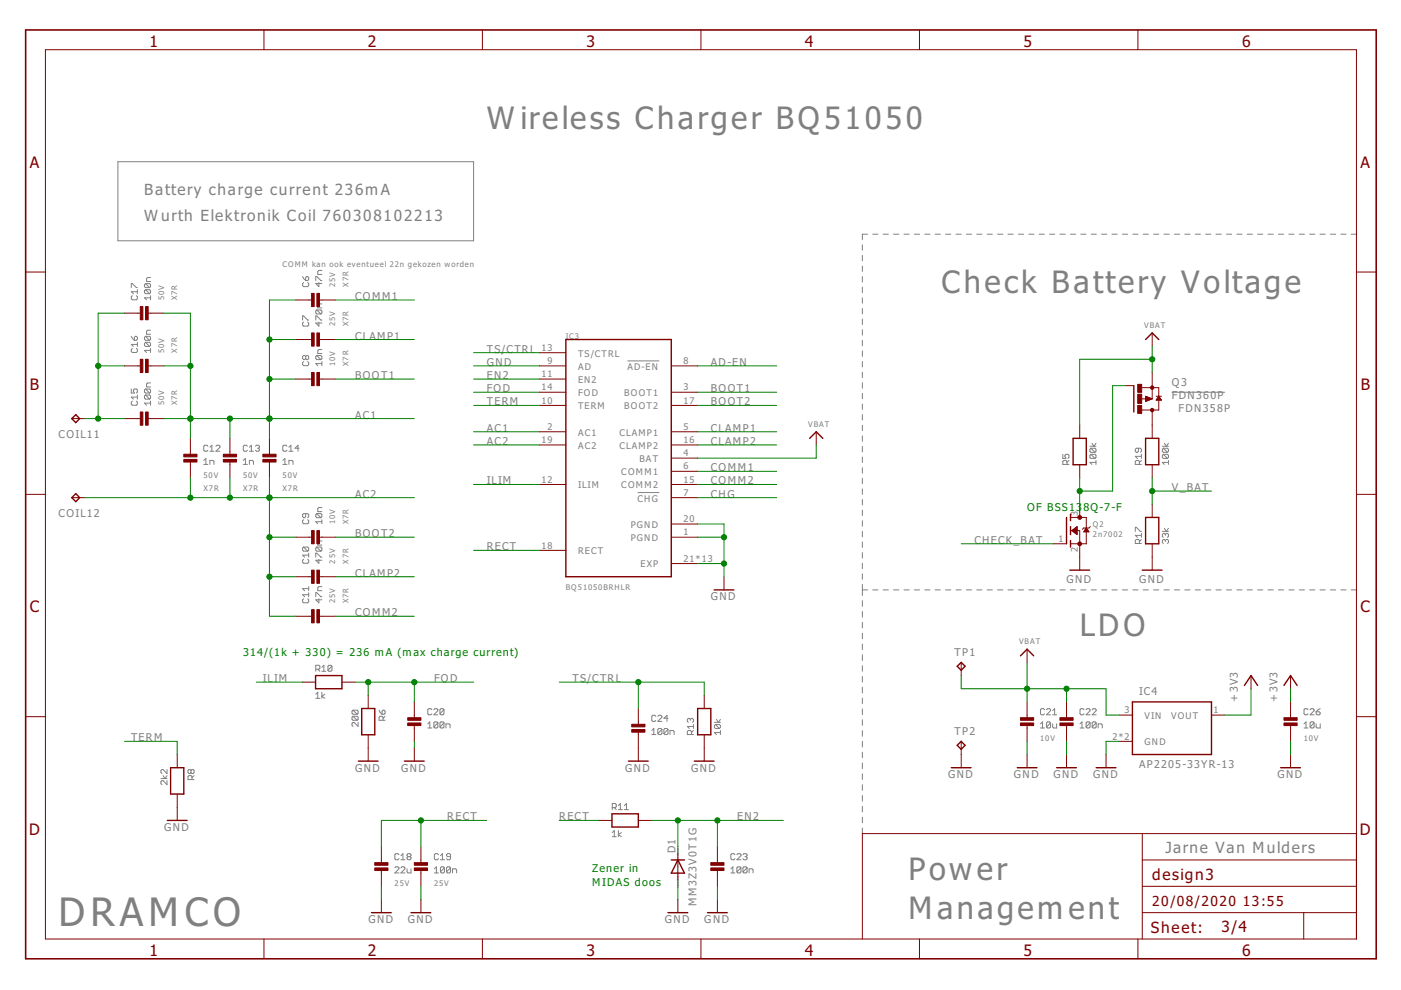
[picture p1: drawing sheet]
<svg xmlns="http://www.w3.org/2000/svg" width="297mm" height="210mm" viewBox="0 0 297 210" stroke-linecap="round" stroke-linejoin="round" font-family="sans-serif">
<g fill="none" stroke="#808080" stroke-width=".21">
<path d="M25 34.3h75.4v16.8h-75.4zM31.9 58.8h-.6l-.2 .3v.6h.8M64.2 58.6l.6 .9M64.4 59.9l-.2 .2v.5l.2 .2h.8l.2-.2v-.5l-.2-.2M64.8 58.8l.2-.2 .4 .2v.5l-.2 .2h-.4zM67 59.5v-.9h.2l.8 .9h.2M67.6 59.9v.9l-.6-.7h1.2M68.2 57.3h-.6l-.2 .3v.6h.8M182.8 51.9v1.1M182.8 54.1v1.2M182.8 56.4v1.2M182.8 58.7v1.1"/>
<path d="M183.9 49.7h-1.1v1.1M185 49.7h1.1M187.2 49.7h1.1M189.4 49.7h1.2M191.7 49.7h1.1M193.9 49.7h1.1M196.1 49.7h1.1M198.3 49.7h1.1M200.5 49.7h1.1M202.7 49.7h1.1M204.9 49.7h1.1M207.1 49.7h1.1"/>
<path d="M209.3 49.7h1.1M211.5 49.7h1.1M213.7 49.7h1.1M215.9 49.7h1.1M218.1 49.7h1.1M220.3 49.7h1.1M222.5 49.7h1.1M224.7 49.7h1.1M226.9 49.7h1.1M229.2 49.7h1.1M231.4 49.7h1.1M233.6 49.7h1.1"/>
<path d="M235.8 49.7h1.1M238 49.7h1.1M240.2 49.7h1.1M242.4 49.7h1.1M244.6 49.7h1.1M246.8 49.7h1.1M249 49.7h1.1M251.2 49.7h1.1M253.4 49.7h1.1M255.6 49.7h1.1M257.8 49.7h1.1M260 49.7h1.1"/>
<path d="M262.2 49.7h1.1M264.4 49.7h1.1M266.6 49.7h1.1M268.8 49.7h1.2M271 49.7h1.2M273.3 49.7h1.1M275.5 49.7h1.1M277.7 49.7h1.1M279.9 49.7h1.1M282.1 49.7h1.1M284.3 49.7h1.1M286.5 49.7h1.1"/>
<path d="M27.8 71.3l.7 .9M27.8 61v-.9h.3l.8 .9h.2M28.1 62.7l-.3 .2v.5l.3 .2h.8l.2-.2v-.5l-.2-.2M28.1 73.9l-.3 .2v.4l.3 .2h.8l.2-.2v-.4l-.2-.2M28.5 71.5l.2-.2 .4 .2v.4l-.2 .3h-.4zM29.1 61.4v.9M29.1 72.6v.8M29.1 73h-1.3l.5 .4M29.1 61.8h-1.3l.5 .5M30.9 60.1h.8l.2 .2v.5l-.2 .2M30.9 61.4h.8l.2 .2v.5l-.2 .2M30.9 71.3h.8l.2 .2v.4l-.2 .3"/>
<path d="M30.9 72.6h.8l.2 .2v.4l-.2 .2M30.9 60.1l-.3 .2v.5l.3 .2h.8M30.9 61.4l-.3 .2v.5l.3 .2h.8M30.9 71.3l-.3 .2v.4l.3 .3h.8M30.9 72.6l-.3 .2v.4l.3 .2h.8M30.9 72.6l.8 .8M30.9 71.3l.8 .9M30.9 61.4l.8 .9M30.9 60.1l.8 .9M31.9 62.7v.9M31.9 73.9v.8M31.9 70h-.6l-.2 .2v.7h.8"/>
<path d="M31.9 74.3h-1.3l.5 .4M31.9 63.1h-1.3l.5 .5M64.2 67.9v-.9h.2l.8 .9h.2M64.4 68.3l-.2 .2v.4l.2 .3h.8l.2-.3v-.4l-.2-.2M64.4 76.7l-.2 .2v.4l.2 .2h.8l.2-.2v-.4l-.2-.2M64.8 75.6l-.2-.2-.4 .2v.4l.2 .2 .4-.2M64.8 75.6l.2-.2 .4 .2v.4l-.2 .2-.4-.2M64.8 75.6v.4M67 67.9v-.9h.2l.8 .9h.2M67.2 65.7l-.2 .2v.5l.2 .2h.8M67.2 75.4l-.2 .2v.4l.2 .2h.8M67.2 65.7h.8l.2 .2v.5l-.2 .2"/>
<path d="M67.2 75.4h.8l.2 .2v.4l-.2 .2M67.2 65.7l.8 .9M67.2 75.4l.8 .8M67.6 68.3v.9l-.6-.7h1.2M68.2 64.4h-.6l-.2 .2v.7h.8M68.2 74.1h-.6l-.2 .2v.7h.8M68.2 76.7v.8M68.2 77.1h-1.2l.4 .4M133 76.5h6.8M182.8 60.9v1.2M182.8 63.2v1.1M182.8 65.4v1.1"/>
<path d="M182.8 67.6v1.2M182.8 69.9v1.2M182.8 72.2v1.1M182.8 74.4v1.2M182.8 76.6v1.2M182.8 78.9v1.2M27.8 82.5v.8h.7l-.2-.4 .2-.4h.4l.2 .2v.4l-.2 .2M28.1 85l-.3 .3v.4l.3 .2h.8l.2-.2v-.4l-.2-.3M29.1 83.8v.8M29.1 84.2h-1.3l.5 .4M30.9 82.5h.8l.2 .2v.4l-.2 .2M30.9 83.8h.8l.2 .2v.4l-.2 .2"/>
<path d="M30.9 83.8l-.3 .2v.4l.3 .2h.8M30.9 82.5l-.3 .2v.4l.3 .2h.8M30.9 83.8l.8 .8M30.9 82.5l.8 .8M31.9 85.5h-1.3l.5 .4M31.9 85v.9M31.9 81.2h-.6l-.2 .2v.6h.8M43.2 98.5h.9M43.2 97.6l.4-.4v1.3M44.1 94.6l-.2-.2h-.5l-.2 .2v.9l.2 .2h.5l.2-.2M44.5 98.5v-.9h.6l.3 .2v.7M44.5 95.7h.9"/>
<path d="M44.5 94.8l.4-.4v1.3M45.8 94.6l.2-.2h.4l.2 .2v.2l-.8 .9h.8M51.6 97.6l.4-.4v1.3M51.6 98.5h.9M52.5 94.6l-.3-.2h-.4l-.2 .2v.9l.2 .2h.4l.3-.2M52.9 98.5v-.9h.6l.2 .2v.7M52.9 95.7h.8M52.9 94.8l.4-.4v1.3M54.2 94.6l.2-.2h.4l.2 .2-.2 .4M54.6 95h.2M54.8 95l.2 .2-.2 .5h-.4l-.2-.2M60 98.5h.8"/>
<path d="M60 97.6l.4-.4v1.3M60.8 94.6l-.2-.2h-.4l-.2 .2v.9l.2 .2h.4l.2-.2M61.3 98.5v-.9h.6l.2 .2v.7M61.3 95.7h.8M61.3 94.8l.4-.4v1.3M63.4 95h-.9l.7-.6v1.3M182.8 81.2v1.1M182.8 83.4v1.2M182.8 85.7v1.1M182.8 87.9v1.2M182.8 90.1v1.2M182.8 92.4v1.2"/>
<path d="M182.8 94.7v1.1M182.8 96.9v1.2M182.8 99.2v1.1M225.3 96.3v.9h.7l-.2-.4 .2-.5h.4l.2 .2v.5l-.2 .2M226.2 98.5v-.7l-.2-.2h-.4l-.3 .2v.7h1.3M226.6 97.6l-.4 .4M231.1 94.6h1.3M231.3 95l-.2 .3v.4l.2 .2h.9M231.3 96.3l-.2 .2v.5l.2 .2h.9M231.3 96.3h.9l.2 .2v.5l-.2 .2M231.3 95h.9l.2 .3v.4l-.2 .2M231.3 96.3l.9 .9"/>
<path d="M231.3 95l.9 .9M231.5 94l.4 .6 .5-.6M232.4 98h-1.3l.4 .5M232.4 97.6v.9M241.4 95v.7l-.2 .2-.5-.2v-.4l.2-.3h.9l.2 .3v.4l-.2 .2M241.6 98.5v-.7l-.2-.2h-.5l-.2 .2v.7h1.3M242 96.3v.9M242 97.6l-.4 .4M242 96.8h-1.3l.5 .4M246.4 94.6h1.3M246.7 95l-.3 .3v.4l.3 .2h.8M246.7 96.3l-.3 .2v.5l.3 .2h.8"/>
<path d="M246.7 95h.8l.2 .3v.4l-.2 .2M246.7 96.3h.8l.2 .2v.5l-.2 .2M246.7 96.3l.8 .9M246.7 95l.8 .9M246.9 94l.4 .6 .4-.6M247.7 97.6v.9M247.7 98h-1.3l.5 .5M248.5 83.2h11.2M64.4 116l-.2 .2v.4l.2 .3h.8M64.4 116h.8l.2 .2v.4l-.2 .3M64.4 110.2l-.2 .2v.4l.2 .2h.8l.2-.2v-.4l-.2-.2M64.4 118.6l-.2 .2v.4l.2 .2h.8l.2-.2v-.4l-.2-.2"/>
<path d="M64.4 116l.8 .9M64.8 108.9v.6l-.2 .3-.4-.3v-.4l.2-.2h.8l.2 .2v.4l-.2 .3M65.4 117.3v.8M65.4 117.7h-1.2l.4 .4M67 118.1v-.8h.2l.8 .8h.2M67.2 108.9l-.2 .2v.4l.2 .3h.8M67.2 116l-.2 .2v.4l.2 .3h.8M67.2 108.9h.8l.2 .2v.4l-.2 .3M67.2 116h.8l.2 .2v.4l-.2 .3M67.2 108.9l.8 .9M67.2 116l.8 .9M67.6 118.6v.8l-.6-.6h1.2"/>
<path d="M68.2 107.6h-.6l-.2 .2v.7h.8M68.2 114.7h-.6l-.2 .2v.7h.8M68.2 110.2v.8M68.2 110.6h-1.2l.4 .4M135.2 104.4h4.6M182.8 101.4v1.2M182.8 103.7v1.1M182.8 105.9v1.2M182.8 108.2v1.1M182.8 110.4v1.2M182.8 112.7v1.1M182.8 114.9v1.2"/>
<path d="M182.8 117.2v1.1M182.8 119.4v1.2M240.7 112.7v-.9h.2l.9 .9h.2M241.6 115.2v-.6l-.2-.2h-.5l-.2 .2v.6h1.3M242 114.4l-.4 .4M242 113.5h-1.3l.5 .4M242 113.1v.8M246.4 112.7h1.3M246.9 112l.4 .7 .4-.7M247.1 114.6l-.2-.2-.5 .2v.4l.3 .2M247.1 113.3l-.2-.2-.5 .2v.4l.3 .2M247.1 114.6l.2-.2 .4 .2v.4l-.2 .2"/>
<path d="M247.1 113.3v.2M247.1 114.6v.2M247.1 113.3l.2-.2 .4 .2v.4l-.2 .2M64.4 127l-.2 .2v.4l.2 .2h.8l.2-.2v-.4l-.2-.2M65.4 124.4v.8M65.4 125.7v.8M65.4 126.1h-1.2l.4 .4M65.4 124.8h-1.2l.4 .4M67 126.5v-.8h.2l.8 .8h.2M67.6 127v.8l-.6-.6h1.2M68.2 124.4h-.6l-.2 .2v.6h.8M182.8 121.7v1.1"/>
<path d="M182.8 123.9v2.4M182.8 127.4v1.2M182.8 129.7v1.2M182.8 132v1.1M182.8 134.2v1.2M182.8 136.5v1.2M182.8 138.8v1.2M182.8 125.1h1.1M185 125.1h1.1M187.2 125.1h1.1M189.4 125.1h1.2M191.7 125.1h1.1"/>
<path d="M193.9 125.1h1.1M196.1 125.1h1.1M198.3 125.1h1.1M200.5 125.1h1.1M202.7 125.1h1.1M204.9 125.1h1.1M207.1 125.1h1.1M209.3 125.1h1.1M211.5 125.1h1.1M213.7 125.1h1.1M215.9 125.1h1.1M218.1 125.1h1.1"/>
<path d="M220.3 125.1h1.1M222.5 125.1h1.1M224.7 125.1h1.1M226.9 125.1h1.1M229.2 125.1h1.1M231.4 125.1h1.1M233.6 125.1h1.1M235.8 125.1h1.1M238 125.1h1.1M240.2 125.1h1.1M242.4 125.1h1.1M244.6 125.1h1.1"/>
<path d="M246.8 125.1h1.1M249 125.1h1.1M251.2 125.1h1.1M253.4 125.1h1.1M255.6 125.1h1.1M257.8 125.1h1.1M260 125.1h1.1M262.2 125.1h1.1M264.4 125.1h1.1M266.6 125.1h1.1M268.8 125.1h1.2M271 125.1h1.2"/>
<path d="M273.3 125.1h1.1M275.5 125.1h1.1M277.7 125.1h1.1M279.9 125.1h1.1M282.1 125.1h1.1M284.3 125.1h1.1M286.5 125.1h1.1M67 141.9h.6l.2-.2v-.4l-.2-.2h-.6v1.2M67 147.2l.4-.4v1.3M67 148.1h.8M67.4 141.9l.4 .4M68.2 146.8v1.3"/>
<path d="M68.2 141.5l.5-.4v1.2M68.2 142.3h.9M68.9 147.2l-.7 .4 .7 .5M70.4 141.3l-.2-.2h-.5l-.2 .2v.8M70.4 141.3v.8l-.2 .2h-.5l-.2-.2M70.4 141.3l-.9 .8M74.8 150.6h.9l.2 .2v.4l-.2 .2M74.8 151.9h.9l.2 .2v.4l-.2 .2M74.8 150.6l-.2 .2v.4l.2 .2h.9M74.8 151.9l-.2 .2v.4l.2 .2h.9M74.8 151.9l.9 .8M74.8 150.6l.9 .8"/>
<path d="M75.9 153.2v.8l-.8-.8-.5 .2v.4l.2 .2M80.4 150.6l.6 .8M81 150.8l.2-.2 .4 .2v.4l-.2 .2h-.4zM81.2 152.7v-.6l-.2-.2h-.4l-.2 .2v.6h1.2M81.6 151.9l-.4 .4M90.7 153.5l.4-.4v1.2M90.7 154.3h.9M91.6 150.5l-.3-.2h-.4l-.2 .2v.8l.2 .3h.4l.3-.3M92 150.5l.2-.2h.4l.2 .2v.2l-.8 .9h.8M92.8 153.3v.8l-.2 .2h-.4l-.2-.2M92.8 153.3l-.2-.2h-.4l-.2 .2v.8M92.8 153.3l-.8 .8"/>
<path d="M94.1 153.3v.8l-.2 .2h-.4l-.2-.2M94.1 153.3l-.2-.2h-.4l-.2 .2v.8M94.1 150.5l-.2-.2h-.4l-.2 .2v.8M94.1 150.5v.8l-.2 .3h-.4l-.2-.3M94.1 153.3l-.8 .8M94.1 150.5l-.8 .8M94.6 154.3v-.8h.6l.2 .2v.6M138.2 154.9l.4-.4v1.2M138.2 155.7h.8M139 151.9l-.2-.2h-.4l-.2 .2v.8l.2 .3h.4l.2-.3M139.5 151.9l.2-.2h.4l.2 .2v.2l-.8 .9h.8M140.3 154.7l-.2-.2h-.4l-.2 .2v.8"/>
<path d="M140.3 154.7v.8l-.2 .2h-.4l-.2-.2M140.3 154.7l-.8 .8M141.6 154.7l-.2-.2h-.4l-.2 .2v.8M141.6 154.7v.8l-.2 .2h-.4l-.2-.2M141.6 154.7l-.8 .8M141.6 152.3h-.8l.6-.6v1.3M142 155.7v-.8h.7l.2 .2v.6M146.4 152.5l-.2-.2-.5 .2v.5l.2 .2M146.4 152.5l.2-.2 .4 .2v.5l-.2 .2M146.4 152.5v.2M146.6 155.7v-.6l-.2-.2h-.5l-.2 .2v.6h1.3M147 154.9l-.4 .4"/>
<path d="M147 154h-1.3l.5 .5M147 153.6v.9M151.5 153.2h1.2M151.7 153.6h.8l.2 .2v.4l-.2 .3M151.7 153.6l-.2 .2v.4l.2 .3h.8M151.7 153.6l.8 .9M151.9 152.5l.4 .7 .4-.7M152.7 155.3h-1.2l.4 .4M152.7 154.9v.8M182.8 141.1v1.2M182.8 143.4v1.2M182.8 145.7v1.2"/>
<path d="M182.8 148v1.2M182.8 150.3v1.2M182.8 152.6v1.2M182.8 154.9v1.2M182.8 157.2v1.2M182.8 159.5v1.2M220.6 154.3h.9M220.6 153.5l.4-.4v1.2M221.5 150.5l-.2-.2h-.5l-.2 .2v.8l.2 .3h.5l.2-.3M221.9 150.5l.2-.2h.4l.2 .2v.2l-.8 .9h.8M222.7 153.3v.8l-.2 .2h-.4l-.2-.2M222.7 153.3l-.2-.2h-.4l-.2 .2v.8"/>
<path d="M222.7 153.3l-.8 .8M223.2 153.5v.6l.2 .2h.6v-.8M223.2 151.6h.8M223.2 150.7l.4-.4v1.3M229 154.3h.8M229 153.5l.4-.4v1.2M229.8 150.5l-.2-.2h-.4l-.2 .2v.8l.2 .3h.4l.2-.3M230.3 150.5l.2-.2h.4l.2 .2v.2l-.8 .9h.8M231.1 153.3v.8l-.2 .2h-.4l-.2-.2M231.1 153.3l-.2-.2h-.4l-.2 .2v.8M231.1 153.3l-.8 .8M231.6 150.5l.2-.2h.4l.2 .2v.2l-.8 .9h.8"/>
<path d="M232.4 153.3v.8l-.2 .2h-.4l-.2-.2M232.4 153.3l-.2-.2h-.4l-.2 .2v.8M232.4 153.3l-.8 .8M232.8 154.3v-.8h.7l.2 .2v.6M276.5 154.3h.8M276.5 153.5l.4-.4v1.2M277.3 150.5l-.2-.2h-.4l-.2 .2v.8l.2 .3h.4l.2-.3M277.8 150.5l.2-.2h.4l.2 .2v.2l-.8 .9h.8M278.6 153.3v.8l-.2 .2h-.4l-.2-.2M278.6 153.3l-.2-.2h-.4l-.2 .2v.8M278.6 153.3l-.8 .8M279 153.5v.6l.3 .2h.6v-.8"/>
<path d="M279 150.9h.7l.2 .4-.2 .3h-.4l-.3-.3zM279.9 150.3l-.9 .6M34.1 165.1h1.3M34.6 164.4l.4 .7 .4-.7M35.4 163.2v.8l-.8-.8-.5 .2v.4l.3 .2M35.4 165.5v.9l-.8-.9-.5 .2v.5l.3 .2M40.5 163.4l-.2-.2-.4 .2v.4l.2 .2 .4-.2M40.5 163.4l.2-.2 .4 .2v.4l-.2 .2h-.2l-.2-.2M40.5 163.4v.4M40.7 165.3v-.6l-.2-.3h-.4l-.2 .3v.6h1.2M41.1 164.4l-.4 .5M129.8 176.5l.4-.4v1.3"/>
<path d="M129.8 177.4h.9M129.8 171.2h.7l.2-.2v-.4l-.2-.2h-.7v1.3M130.2 171.2l.5 .5M131.1 176.1v1.3M131.1 170.8l.4-.4v1.3M131.1 171.7h.9M131.7 176.5l-.6 .5 .6 .4M132.4 171.7h.8M132.4 170.8l.4-.4v1.3M182.8 161.8v1.2M182.8 164.1v1.2M182.8 166.4v1.2"/>
<path d="M182.8 168.7v1.2M182.8 171v1.1M182.8 173.2v1.3M182.8 175.6v1.1M83.7 184l.2-.2h.4l.3 .2v.2l-.9 .9h.9M84.6 181.2l-.3-.2h-.4l-.2 .2v.9l.2 .2h.4l.3-.2M85 184l.2-.2h.4l.3 .2v.2l-.9 .9h.9M85 182.3h.9M85 181.4l.4-.4v1.3M86.3 184.2v.6l.2 .3h.6v-.9M86.5 181.6l-.2-.2 .2-.4h.4l.2 .2-.2 .4M86.5 181.6l-.2 .2 .2 .5h.4l.2-.2-.2-.5"/>
<path d="M86.5 181.6h.4M92.1 185.1h.9M92.1 184.2l.4-.4v1.3M93 181.2l-.3-.2h-.4l-.2 .2v.9l.2 .2h.4l.3-.2M93.4 182.3h.8M93.4 181.4l.4-.4v1.3M94.2 184v.8l-.2 .3h-.4l-.2-.3M94.2 184l-.2-.2h-.4l-.2 .2v.8M94.2 184l-.8 .8M95.5 184v.8l-.2 .3h-.4l-.2-.3M95.5 184l-.2-.2h-.4l-.2 .2v.8M95.5 181.6h-.6l-.2-.2 .2-.4h.4l.2 .2v.9l-.2 .2h-.4l-.2-.2"/>
<path d="M95.5 184l-.8 .8M95.9 185.1v-.9h.7l.2 .2v.7M155 185.1h.8M155 184.2l.4-.4v1.3M155.8 181.2l-.2-.2h-.4l-.2 .2v.9l.2 .2h.4l.2-.2M156.2 181.2l.2-.2h.5l.2 .2v.2l-.9 .9h.9M157.1 184v.8l-.2 .3h-.5l-.2-.3M157.1 184l-.2-.2h-.5l-.2 .2v.8M157.1 184l-.9 .8M157.5 181.2l.2-.2h.5l.2 .2-.2 .4M157.9 181.6h.3M158.2 181.6l.2 .2-.2 .5h-.5l-.2-.2"/>
<path d="M158.4 184v.8l-.2 .3h-.5l-.2-.3M158.4 184l-.2-.2h-.5l-.2 .2v.8M158.4 184l-.9 .8M158.8 185.1v-.9h.6l.3 .2v.7"/>
</g>
<g fill="none" stroke="#800000" stroke-width=".21">
<path d="M9.6 10.5h278v188.6h-278zM56 6.3v4.2M102.3 6.3v4.2M148.6 6.3v4.2M194.9 6.3v4.2M241.3 6.3v4.2M5.4 57.7h4.2M287.6 57.7h4.2M26.4 77.6h3.6M26.4 66.4h3.6M31.1 77.6h3.7M31.1 66.4h3.7"/>
<path d="M62.7 63.6h3.6M62.7 72h3.6M67.5 63.6h3.6M67.5 72h3.6M114.4 77.6h5.6M114.4 74.8h5.6M142.3 77.6h5.6M244.3 70.6v2.8M244.3 79v5.6M15.2 88.8h2.8M26.4 88.8h3.6M31.1 88.8h3.7"/>
<path d="M40.4 92.9v3.7M40.4 97.7v3.6M48.7 92.9v3.7M48.7 97.7v3.6M57.1 92.9v3.7M57.1 97.7v3.6M62.7 80.4h3.6M67.5 80.4h3.6M114.4 80.4h5.6M114.4 83.2h5.6M114.4 86h5.6M114.4 91.5h5.6"/>
<path d="M114.4 94.3h5.6M142.3 83.2h5.6M142.3 86h5.6M142.3 91.5h5.6M142.3 94.3h5.6M142.3 97.1h5.6M142.3 99.9h5.6M173.1 91.5v2.8M228.9 90.1v2.8M228.9 98.5v2.8M238.7 81.8h1.7M241.9 84.6h2.4"/>
<path d="M242.1 82.2h3.6v1.8M242.9 84l1.4 .6-1.4 .5zM242.9 85.1h.1M242.9 84.9h.4M242.9 84.8h.8M242.9 84.7h1.1M242.9 84.4h1M242.9 84.3h.7M242.9 84.1h.3M244.3 86.9v6M244.3 98.5v2.8M245.1 84h1.2"/>
<path d="M245.2 84.8h1M245.2 84.7h.9M245.3 84.5h.7M245.4 84.4h.6M245.5 84.3h.4M245.6 84.1h.2M245.7 84.7v2.2h-3.6M245.7 84l.6 .8h-1.2zM5.4 104.8h4.2M15.2 105.5h2.8M62.7 113.9h3.6M67.5 113.9h3.6"/>
<path d="M114.4 102.7h5.6M114.4 116.7h5.6M142.3 113.9h5.6M142.3 102.7h5.6M142.3 105.5h5.6M142.3 111.1h5.6M142.3 119.5h5.6M223.3 115.3h2.8M227 112.5h1.9v8.4M227 109.7h3.3v5.6h-3.3M227.2 112.5l1.2-.8v1.6zM227.3 112.5h1.1"/>
<path d="M227.4 112.4h1M227.5 112.7h.9M227.6 112.3h.8M227.6 112.8h.8M227.8 112.1h.6M227.8 112.9h.6M227.9 112h.5M228 113.1h.4M228.1 111.8h.3M228.2 113.2h.2M228.3 111.7h.1M228.9 106.9v2.8"/>
<path d="M229.8 112.7h1M229.9 112.5h.8M230 112.4h.6M230.1 112.3h.4M230.2 112.1h.2M230.3 112h.1M230.3 112l.6 .8h-1.1zM231.2 111.7l-.3 .3h-1.1l-.3 .2M244.3 106.9v2.8M244.3 115.3v5.6M287.6 104.8h4.2M62.7 122.3h3.6"/>
<path d="M62.7 130.7h3.6M67.5 122.3h3.6M67.5 130.7h3.6M153.5 122.3v2.8M217.8 137.6v2.8M5.4 152h4.2M37.6 160v2.8M64.1 144.6h2.8M72.5 144.6h2.8M78.1 147.4v2.8M78.1 155.8v5.6M87.8 148.8v3.6"/>
<path d="M87.8 153.6v3.6M87.8 158.6v2.8M135.3 150.2v3.6M135.3 155v6.4M149.3 147.4v2.8M149.3 155.8v5.6M203.8 140.4v2.8M203.8 157.2v5.6M217.8 148.8v3.6M217.8 153.6v3.6M217.8 160v2.8M226.1 148.8v3.6"/>
<path d="M226.1 153.6v3.6M226.1 160v2.8M234.5 160v2.8M237.3 151.6h2.8M237.3 157.2h2.8M256.9 151.6h2.8M265.2 143.2v2.8M273.6 143.2v2.8M273.6 148.8v3.6M273.6 153.6v3.6M273.6 160v2.8M287.6 152h4.2"/>
<path d="M37.6 168.4v5.5M80.9 179.5v3.7M89.2 179.5v3.7M127 173.9h2.8M135.3 173.9h2.8M152.1 179.5v3.7M242.2 176.7v22.4M287.6 176.7h-104.8v22.4M56 199.1v4.2M80.9 184.3v3.6M80.9 190.7v2.8M89.2 184.3v3.6"/>
<path d="M89.2 190.7v2.8M102.3 199.1v4.2M143.7 180.9v5.6M143.7 190.7v2.8M148.6 199.1v4.2M152.1 184.3v3.6M152.1 190.7v2.8M194.9 199.1v4.2M241.3 199.1v4.2M242.2 193.5h45.4M242.2 187.9h45.4M242.2 182.3h45.4"/>
<path d="M276.4 193.5v5.6"/>
</g>
<g fill="#800000" stroke="#800000" stroke-width=".21">
<path d="M67.2 62.2h.5v2.8h-.5z"/>
<path d="M66.1 62.2h.5v2.8h-.5z"/>
<path d="M67.2 70.6h.5v2.8h-.5z"/>
<path d="M66.1 70.6h.5v2.8h-.5z"/>
<path d="M67.2 79h.5v2.8h-.5z"/>
<path d="M66.1 79h.5v2.8h-.5z"/>
<path d="M67.2 112.5h.5v2.8h-.5z"/>
<path d="M66.1 112.5h.5v2.8h-.5z"/>
<path d="M67.2 120.9h.5v2.8h-.5z"/>
<path d="M66.1 120.9h.5v2.8h-.5z"/>
<path d="M67.2 129.3h.5v2.8h-.5z"/>
<path d="M66.1 129.3h.5v2.8h-.5z"/>
<path d="M47.3 97.4h2.8v.6h-2.8z"/>
<path d="M47.3 96.3h2.8v.6h-2.8z"/>
<path d="M39 97.4h2.8v.6h-2.8z"/>
<path d="M39 96.3h2.8v.6h-2.8z"/>
<path d="M30.9 87.4h.5v2.7h-.5z"/>
<path d="M29.7 87.4h.6v2.7h-.6z"/>
<path d="M30.9 76.2h.5v2.8h-.5z"/>
<path d="M29.7 76.2h.6v2.8h-.6z"/>
<path d="M30.9 65h.5v2.8h-.5z"/>
<path d="M29.7 65h.6v2.8h-.6z"/>
<path d="M79.5 184h2.8v.6h-2.8z"/>
<path d="M79.5 182.9h2.8v.6h-2.8z"/>
<path d="M87.8 184h2.8v.6h-2.8z"/>
<path d="M87.8 182.9h2.8v.6h-2.8z"/>
<path d="M86.4 153.3h2.8v.5h-2.8z"/>
<path d="M86.4 152.2h2.8v.5h-2.8z"/>
<path d="M216.4 153.3h2.8v.5h-2.8z"/>
<path d="M216.4 152.2h2.8v.5h-2.8z"/>
<path d="M224.7 153.3h2.8v.5h-2.8z"/>
<path d="M224.7 152.2h2.8v.5h-2.8z"/>
<path d="M150.7 184h2.8v.6h-2.8z"/>
<path d="M150.7 182.9h2.8v.6h-2.8z"/>
<path d="M133.9 154.7h2.8v.5h-2.8z"/>
<path d="M133.9 153.6h2.8v.5h-2.8z"/>
<path d="M272.2 153.3h2.8v.5h-2.8z"/>
<path d="M272.2 152.2h2.8v.5h-2.8z"/>
<path d="M55.7 97.4h2.8v.6h-2.8z"/>
<path d="M55.7 96.3h2.8v.6h-2.8z"/>
<path d="M241.2 86h.9v1.7h-.9z"/>
<path d="M241.2 81.5h.9v1.7h-.9z"/>
<path d="M241.2 83.6h.9v1.9h-.9z"/>
</g>
<g fill="none" stroke="#800000" stroke-width=".3">
<path d="M120 72h22.3v50.3h-22.3zM242.9 72l1.4-1.4 1.4 1.4M15.2 88.8l.9-.9 .8 .9-.8 .8zM171.7 92.9l1.4-1.4 1.4 1.4M227.5 92.9h2.8v5.6h-2.8zM240.4 81.8v5.6M242.9 92.9h2.8v5.6h-2.8zM16.1 104.7l.8 .8-.8 .9-.9-.9zM226.1 109.7v5.6M227 109v1.4M227 111.7v1.6M227 114.6v1.4"/>
<path d="M242.9 109.7h2.8v5.6h-2.8zM151.4 125.1h4.2M216.4 139l1.4-1.4 1.4 1.4M226.8 120.9h4.2M242.2 120.9h4.2M66.9 143.2h5.6v2.8h-5.6zM76.7 150.2h2.8v5.6h-2.8zM147.9 150.2h2.8v5.6h-2.8zM202.9 141.3l.9-.9 .8 .9-.8 .8zM202.9 158l.9-.8 .8 .8-.8 .9zM240.1 148.8h16.8v11.2h-16.8zM263.8 145.3l1.4-2.1 1.4 2.1"/>
<path d="M272.2 145.3l1.4-2.1 1.4 2.1M35.5 173.9h4.2M36.2 162.8h2.8v5.6h-2.8zM76 161.4h4.2M85.7 161.4h4.2M129.8 172.6h5.5v2.7h-5.5zM133.2 161.4h4.2M147.2 161.4h4.2M201.7 162.8h4.2M215.7 162.8h4.2M224 162.8h4.2M232.4 162.8h4.2"/>
<path d="M271.5 162.8h4.2M78.8 193.5h4.2M87.1 193.5h4.2M141.6 193.5h4.2M142.3 182.3h2.8M143.7 182.3l1.4 2.8h-2.8zM150 193.5h4.2"/>
</g>
<path d="M5.4 6.3h286.4v197h-286.4z" fill="none" stroke="#800000" stroke-width=".34"/>
<g fill="#800000" stroke="#800000" stroke-width=".21">
<circle cx="228.9" cy="115.3" r=".4"/>
<circle cx="228.9" cy="109.7" r=".4"/>
<circle cx="244.3" cy="82.2" r=".37"/>
<circle cx="244.3" cy="86.9" r=".36"/>
</g>
<g fill="none" stroke="#008000" stroke-width=".21">
<path d="M20.8 77.6h5.6M26.4 66.4h-5.6v22.4M34.8 66.4h5.6v26.5M34.8 77.6h5.6M57.1 72h5.6M62.7 63.6h-5.6v29.3M71.1 63.6h16.7M71.1 72h16.7M100.4 77.6h14M100.4 74.8h14M147.9 77.6h16.8M244.3 73.4v5.6"/>
<path d="M244.3 76.2h-15.4v13.9M18 88.8h8.4M34.8 88.8h53M48.7 88.8v4.1M57.1 80.4h5.6M71.1 80.4h16.7M100.4 80.4h14M100.4 91.5h14M100.4 94.3h14M100.4 83.2h14M100.4 86h14M147.9 91.5h16.8"/>
<path d="M147.9 94.3h16.8M147.9 83.2h16.8M147.9 99.9h16.8M147.9 86h16.8M173.1 94.3v2.8h-25.2M238.7 81.8h-2.8v22.3h-7M18 105.5h69.8M40.4 101.3v4.2M48.7 101.3v4.2M57.1 101.3v29.4h5.6M57.1 113.9h5.6M71.1 113.9h16.7"/>
<path d="M100.4 102.7h14M100.4 116.7h14M147.9 105.5h16.8M147.9 113.9h5.6M147.9 102.7h16.8M147.9 111.1h5.6v11.2M147.9 119.5h5.6M203.8 115.3h19.5M228.9 101.3v5.6M244.3 101.3v5.6M244.3 104.1h12.6M57.1 122.3h5.6"/>
<path d="M71.1 130.7h16.7M71.1 122.3h16.7M26.4 157.2h11.2v2.8M54.3 144.6h9.8M75.3 144.6h25.1M78.1 144.6v2.8M87.8 144.6v4.2M87.8 157.2v1.4M118.6 144.6h30.7v2.8M135.3 144.6v5.6M203.8 143.2v2.8h30.7v5.6h2.8M217.8 140.4v8.4"/>
<path d="M217.8 157.2v2.8M226.1 146v2.8M226.1 157.2v2.8M237.3 157.2h-2.8v2.8M265.2 146v5.6h-5.5M273.6 146v2.8M273.6 157.2v2.8M89.2 173.9v5.6M103.2 173.9h-22.3v5.6M118.6 173.9h8.4M138.1 173.9h28M143.7 173.9v7"/>
<path d="M152.1 173.9v5.6M80.9 187.9v2.8M89.2 187.9v2.8M143.7 186.5v4.2M152.1 187.9v2.8"/>
</g>
<g fill="#008000" stroke="#008000" stroke-width=".21">
<circle cx="20.8" cy="77.6" r=".55"/>
<circle cx="20.8" cy="88.8" r=".55"/>
<circle cx="40.4" cy="77.6" r=".55"/>
<circle cx="40.4" cy="88.8" r=".55"/>
<circle cx="57.1" cy="88.8" r=".55"/>
<circle cx="57.1" cy="72" r=".55"/>
<circle cx="57.1" cy="80.4" r=".55"/>
<circle cx="48.7" cy="88.8" r=".55"/>
<circle cx="57.1" cy="105.5" r=".55"/>
<circle cx="57.1" cy="113.9" r=".55"/>
<circle cx="57.1" cy="122.3" r=".55"/>
<circle cx="48.7" cy="105.5" r=".55"/>
<circle cx="40.4" cy="105.5" r=".55"/>
<circle cx="135.3" cy="144.6" r=".55"/>
<circle cx="153.5" cy="113.9" r=".55"/>
<circle cx="153.5" cy="119.5" r=".55"/>
<circle cx="89.2" cy="173.9" r=".55"/>
<circle cx="78.1" cy="144.6" r=".55"/>
<circle cx="87.8" cy="144.6" r=".55"/>
<circle cx="143.7" cy="173.9" r=".55"/>
<circle cx="152.1" cy="173.9" r=".55"/>
<circle cx="226.1" cy="146" r=".55"/>
<circle cx="217.8" cy="146" r=".55"/>
<circle cx="244.3" cy="76.2" r=".55"/>
<circle cx="244.3" cy="104.1" r=".55"/>
<circle cx="228.9" cy="104.1" r=".55"/>
</g>
<text font-size="10" fill="#808080" x="12.4" y="196.3">DRAMCO</text>
<g font-size="7.9" fill="#808080">
<text x="103.2" y="27.3">Wireless Charger BQ51050</text>
<text x="199.6" y="62.2">Check Battery Voltage</text>
<text x="228.9" y="134.8">LDO</text>
<text x="192.6" y="186.5">Power</text>
<text x="192.6" y="194.9">Management</text>
</g>
<g font-size="4" fill="#800000">
<text x="31.7" y="9.9">1</text>
<text x="78" y="9.9">2</text>
<text x="124.3" y="9.9">3</text>
<text x="170.7" y="9.9">4</text>
<text x="217" y="9.9">5</text>
<text x="263.3" y="9.9">6</text>
<text x="6.3" y="35.5">A</text>
<text x="288.5" y="35.5">A</text>
<text x="6.3" y="82.7">B</text>
<text x="288.5" y="82.7">B</text>
<text x="6.3" y="129.8">C</text>
<text x="288.5" y="129.8">C</text>
<text x="6.2" y="177">D</text>
<text x="288.3" y="177">D</text>
<text x="31.7" y="202.6">1</text>
<text x="78" y="202.6">2</text>
<text x="124.3" y="202.6">3</text>
<text x="170.7" y="202.6">4</text>
<text x="217" y="202.6">5</text>
<text x="263.3" y="202.6">6</text>
</g>
<g font-size="3.9" fill="#808080">
<text x="30.6" y="41.3">Battery charge current 236mA</text>
<text x="30.6" y="46.9">Wurth Elektronik Coil 760308102213</text>
<text x="247.1" y="180.9">Jarne Van Mulders</text>
</g>
<g font-size="3.9" fill="#800000">
<text x="244.3" y="186.5">design3</text>
<text x="244" y="197.8">Sheet:</text>
<text x="259" y="197.7">3/4</text>
</g>
<g font-size="3.5" fill="#800000">
<text x="244.3" y="192.1">20/08/2020</text>
<text x="263.5" y="192.1">13:55</text>
</g>
<g font-size="2.8" fill="#808080">
<text x="75.3" y="63.6">COMM1</text>
<text x="75.3" y="72">CLAMP1</text>
<text x="103.2" y="74.8">TS/CTRL</text>
<text x="103.2" y="77.6">GND</text>
<text x="150.7" y="77.6">AD-EN</text>
<text x="75.3" y="80.4">BOOT1</text>
<text x="103.2" y="83.2">FOD</text>
<text x="103.2" y="80.4">EN2</text>
<text x="150.7" y="83.2">BOOT1</text>
<text x="248.5" y="81.8">Q3</text>
<text x="75.3" y="88.8">AC1</text>
<text x="103.2" y="86">TERM</text>
<text x="150.7" y="86">BOOT2</text>
<text x="248.5" y="84.6">FDN360P</text>
<text x="249.9" y="87.4">FDN358P</text>
<text x="12.4" y="92.9">COIL11</text>
<text x="103.2" y="91.5">AC1</text>
<text x="103.2" y="94.3">AC2</text>
<text x="150.7" y="91.5">CLAMP1</text>
<text x="150.7" y="94.3">CLAMP2</text>
<text x="150.7" y="99.9">COMM1</text>
<text x="75.3" y="105.5">AC2</text>
<text x="103.2" y="102.7">ILIM</text>
<text x="150.7" y="102.7">COMM2</text>
<text x="150.7" y="105.5">CHG</text>
<text x="248.5" y="104.1">V_BAT</text>
<text x="12.4" y="109.7">COIL12</text>
<text x="75.3" y="113.9">BOOT2</text>
<text x="103.2" y="116.7">RECT</text>
<text x="206.6" y="115.3">CHECK_BAT</text>
<text x="75.3" y="122.3">CLAMP2</text>
<text x="226.1" y="123.7">GND</text>
<text x="241.5" y="123.7">GND</text>
<text x="75.3" y="130.7">COMM2</text>
<text x="150.7" y="127.3">GND</text>
<text x="202.4" y="139">TP1</text>
<text x="55.7" y="144.6">ILIM</text>
<text x="92" y="144.6">FOD</text>
<text x="121.4" y="144.6">TS/CTRL</text>
<text x="241.5" y="147.4">IC4</text>
<text x="262.5" y="148.8" transform="rotate(-90 262.5 148.8)">+3V3</text>
<text x="270.8" y="148.8" transform="rotate(-90 270.8 148.8)">+3V3</text>
<text x="202.4" y="155.8">TP2</text>
<text x="27.8" y="157.2">TERM</text>
<text x="75.3" y="163.6">GND</text>
<text x="85.1" y="163.6">GND</text>
<text x="132.6" y="163.6">GND</text>
<text x="146.5" y="163.6">GND</text>
<text x="201" y="165">GND</text>
<text x="215" y="165">GND</text>
<text x="223.4" y="165">GND</text>
<text x="231.7" y="165">GND</text>
<text x="241.5" y="162.8">AP2205-33YR-13</text>
<text x="270.9" y="165">GND</text>
<text x="94.8" y="174">RECT</text>
<text x="118.6" y="174">RECT</text>
<text x="156.3" y="174">EN2</text>
<text x="34.8" y="176.2">GND</text>
<text x="143.2" y="180.9" transform="rotate(-90 143.2 180.9)">D1</text>
<text x="78.1" y="195.7">GND</text>
<text x="86.5" y="195.7">GND</text>
<text x="140.9" y="195.7">GND</text>
<text x="147.7" y="192.1" transform="rotate(-90 147.7 192.1)">MM3Z3V0T1G</text>
<text x="149.3" y="195.7">GND</text>
</g>
<g font-size="2.8" fill="#008000">
<text x="217.8" y="108.3">OF BSS13</text>
<text x="229.7" y="108.3">8Q-7-F</text>
<text x="51.5" y="139">314/(1k + 330) = 236 mA (max charge current)</text>
<text x="125.6" y="185">Zener in</text>
<text x="125.6" y="187.9">MIDAS doos</text>
</g>
<g font-size="2.3" fill="#808080">
<text x="114.8" y="74.4">13</text>
<text x="116.1" y="77.2">9</text>
<text x="122.5" y="75.6">TS/CTRL</text>
<text x="144.9" y="77.2">8</text>
<text x="114.8" y="82.8">14</text>
<text x="114.8" y="80">11</text>
<text x="122.5" y="81.2">EN2</text>
<text x="122.5" y="78.4">AD</text>
<text x="133" y="78.4">AD-EN</text>
<text x="144.9" y="82.8">3</text>
<text x="114.8" y="85.6">10</text>
<text x="122.5" y="86.8">TERM</text>
<text x="122.5" y="84">FOD</text>
<text x="132.4" y="84">BOOT1</text>
<text x="132.4" y="86.8">BOOT2</text>
<text x="144.9" y="85.6">17</text>
<text x="114.8" y="94">19</text>
<text x="116.1" y="91.2">2</text>
<text x="122.5" y="92.4">AC1</text>
<text x="122.5" y="95.2">AC2</text>
<text x="131.4" y="95.2">CLAMP2</text>
<text x="131.4" y="92.4">CLAMP1</text>
<text x="144.9" y="94">16</text>
<text x="144.9" y="91.2">5</text>
<text x="131.7" y="100.8">COMM1</text>
<text x="135.6" y="98">BAT</text>
<text x="144.9" y="96.7">4</text>
<text x="144.9" y="99.5">6</text>
<text x="114.8" y="102.3">12</text>
<text x="122.5" y="103.6">ILIM</text>
<text x="131.7" y="103.6">COMM2</text>
<text x="135.2" y="106.3">CHG</text>
<text x="144.9" y="105.1">7</text>
<text x="144.9" y="102.3">15</text>
<text x="133.7" y="111.9">PGND</text>
<text x="144.9" y="113.5">1</text>
<text x="144.9" y="110.7">20</text>
<text x="228.5" y="109.3" transform="rotate(-90 228.5 109.3)">3</text>
<text x="114.8" y="116.3">18</text>
<text x="122.5" y="117.5">RECT</text>
<text x="133.7" y="114.7">PGND</text>
<text x="144.9" y="119.1">21*13</text>
<text x="224.5" y="114.9">1</text>
<text x="228.5" y="117" transform="rotate(-90 228.5 117)">2</text>
<text x="135.8" y="120.3">EXP</text>
<text x="238.4" y="151.2">3</text>
<text x="242.7" y="152.4">VIN</text>
<text x="248.3" y="152.4">VOUT</text>
<text x="257.3" y="151.2">1</text>
<text x="235.8" y="156.8">2*2</text>
<text x="242.7" y="158">GND</text>
</g>
<g font-size="2" fill="#808080">
<text x="59.9" y="56.6">COMM kan ook eventueel 22n gekozen worden</text>
<text x="34.8" y="63.6" transform="rotate(-90 34.8 63.6)">50V</text>
<text x="37.6" y="63.6" transform="rotate(-90 37.6 63.6)">X7R</text>
<text x="71.1" y="60.8" transform="rotate(-90 71.1 60.8)">25V</text>
<text x="73.9" y="60.8" transform="rotate(-90 73.9 60.8)">X7R</text>
<text x="71.1" y="69.2" transform="rotate(-90 71.1 69.2)">25V</text>
<text x="73.9" y="69.2" transform="rotate(-90 73.9 69.2)">X7R</text>
<text x="120" y="72">IC3</text>
<text x="242.6" y="69.5">VBAT</text>
<text x="34.8" y="74.8" transform="rotate(-90 34.8 74.8)">50V</text>
<text x="37.6" y="74.8" transform="rotate(-90 37.6 74.8)">X7R</text>
<text x="71.1" y="77.6" transform="rotate(-90 71.1 77.6)">10V</text>
<text x="73.9" y="77.6" transform="rotate(-90 73.9 77.6)">X7R</text>
<text x="34.8" y="86" transform="rotate(-90 34.8 86)">50V</text>
<text x="37.6" y="86" transform="rotate(-90 37.6 86)">X7R</text>
<text x="171.4" y="90.4">VBAT</text>
<text x="43.2" y="101.3">50V</text>
<text x="51.5" y="101.3">50V</text>
<text x="59.9" y="101.3">50V</text>
<text x="43.2" y="104.1">X7R</text>
<text x="51.5" y="104.1">X7R</text>
<text x="59.9" y="104.1">X7R</text>
<text x="71.1" y="111.1" transform="rotate(-90 71.1 111.1)">10V</text>
<text x="73.9" y="111.1" transform="rotate(-90 73.9 111.1)">X7R</text>
<text x="231.7" y="113.9">2n7002</text>
<text x="231.7" y="111.8">Q2</text>
<text x="71.1" y="119.5" transform="rotate(-90 71.1 119.5)">25V</text>
<text x="73.9" y="119.5" transform="rotate(-90 73.9 119.5)">X7R</text>
<text x="120" y="125.1">BQ51050BRHLR</text>
<text x="71.1" y="127.9" transform="rotate(-90 71.1 127.9)">25V</text>
<text x="73.9" y="127.9" transform="rotate(-90 73.9 127.9)">X7R</text>
<text x="216.1" y="136.5">VBAT</text>
<text x="220.5" y="157.2">10V</text>
<text x="276.4" y="157.2">10V</text>
<text x="83.7" y="187.9">25V</text>
<text x="92" y="187.9">25V</text>
</g>
<g font-size=".6" fill="#800080">
<text x="143.9" y="182.7" transform="rotate(-90 143.9 182.7)">SpiceOrder 2</text>
<text x="143.9" y="188.3" transform="rotate(-90 143.9 188.3)">SpiceOrder 1</text>
</g>
</svg>
